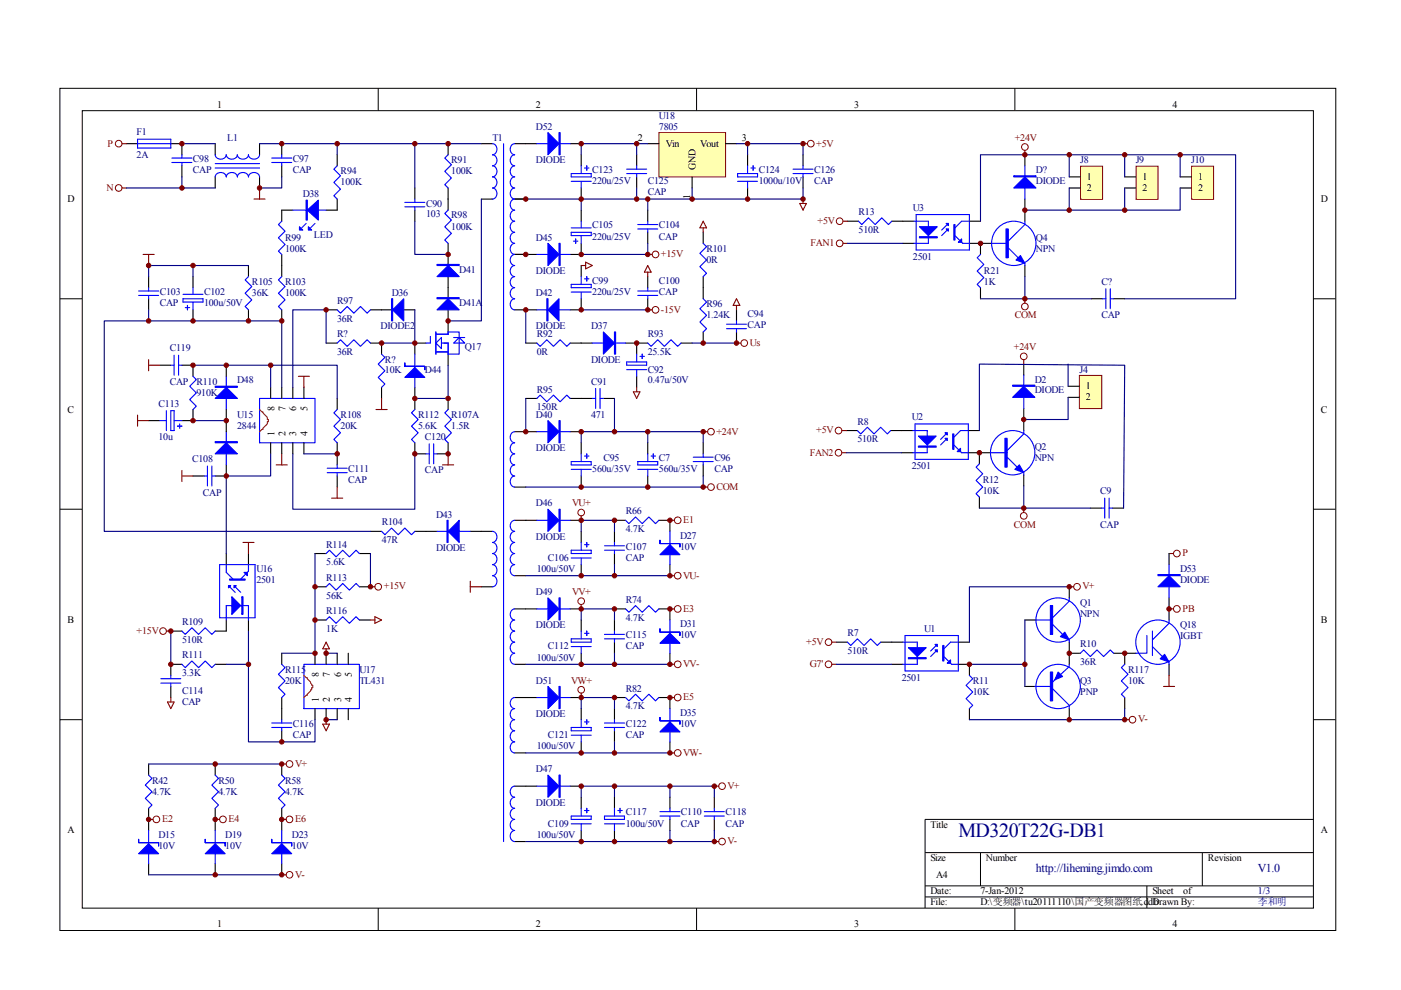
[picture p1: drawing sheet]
<svg xmlns="http://www.w3.org/2000/svg" width="297mm" height="210mm" viewBox="0 0 297 210" stroke-linecap="round" stroke-linejoin="round" font-family="sans-serif">
<g fill="none" stroke="#000" stroke-width=".21">
<path d="M12.7 18.7h270.5v178.6h-270.5zM80.2 18.7v4.7M147.7 18.7v4.7M215.2 18.7v4.7M17.4 23.5h261.1v169h-261.1zM12.7 63.3h4.7M278.4 63.3h4.7M12.7 108h4.7M278.4 108h4.7M12.7 152.6h4.7M278.4 152.6h4.7M278.4 173.7h-82.3v18.8"/>
<path d="M80.2 192.5v4.7M147.7 192.5v4.7M196.1 180.8h82.3M196.1 187.8h82.3M196.1 190.2h82.3M207.9 180.8v7M215.2 192.5v4.7M243.2 187.8v4.7M254.9 180.8v7"/>
</g>
<g fill="none" stroke="#000" stroke-width=".23">
<path d="M26.8 30.5h2.4M36.2 30.5h2.4v2.3M38.6 35.2v2.3M45.6 30.5v2.3M45.6 37.5v2.4M55 30.5v2.3M55 37.5v2.4M59.7 30.5v2.3M59.7 35.2v2.3M71.5 32.8v2.4M88 39.9v2.3M95 30.5v2.3"/>
<path d="M95 39.9v4.7M102.1 30.5h2.3M109.1 30.5h4.7M120.9 30.5h2.3M31.5 58.6v2.4M40.9 58.6v2.4M52.7 56.3v2.3M59.7 53.9v4.7M62.1 44.6h-2.4v2.3M71.5 42.2v2.4h-2.4M88 44.6v2.3M95 51.6v4.7"/>
<path d="M95 58.6v4.7M102.1 42.2h2.3M109.1 42.2h2.4M109.1 53.9h4.7M120.9 53.9h2.3M31.5 63.3v2.4M40.9 65.7v2.3M40.9 77.4v2.4M48 77.4v2.4M52.7 65.7v2.3M59.7 65.7v2.3M69.1 65.7h2.4"/>
<path d="M69.1 72.7h2.4M78.5 65.7h4.7M78.5 72.7h2.4v2.4M85.6 65.7h2.4M90.3 72.7h-2.3v2.4M95 65.7v4.7M95 75.1v2.3M109.1 65.7h4.7M120.9 65.7h2.3M31.5 89.2h2.4M40.9 86.8v2.4h-2.3M48 98.6v2.3h-2.4"/>
<path d="M48 86.8v4.7M57.4 82.1v2.4M57.4 93.9v2.3M59.7 82.1v2.4M59.7 93.9v2.3M62.1 82.1v2.4M62.1 93.9v2.3M64.4 82.1v2.4M64.4 93.9v2.3M71.5 84.5v2.3M71.5 93.9v4.7M80.9 82.1v2.4"/>
<path d="M88 82.1v4.7M88 93.9v2.3h2.3M95 84.5v2.3M95 93.9v2.3h-2.3M109.1 91.5h4.7M120.9 91.5h2.3M40.9 100.9h2.4M48 117.4v2.3M52.7 117.4v2.3M66.8 117.4h2.3M71.5 100.9v2.4M76.2 117.4h2.3"/>
<path d="M78.5 112.7h2.4M88 112.7h4.7M99.7 112.7h4.7M109.1 103.3h2.4M109.1 110.3h4.7M120.9 110.3h2.3M36.2 133.8h2.4M48 131.5v2.3h-2.4M52.7 131.5v2.3M59.7 138.5v2.4M66.8 124.4h2.3M66.8 138.5v2.4"/>
<path d="M66.8 131.5h2.3M69.1 138.5v2.4M71.5 138.5v2.4M73.8 138.5v2.4M76.2 124.4h2.3M76.2 131.5h2.3M102.1 124.4h2.3M109.1 122.1h2.4M36.2 145.5v2.4M38.6 140.9h-2.4v2.3M45.6 140.9h2.4M59.7 147.9v4.7"/>
<path d="M59.7 154.9v2.4M66.8 150.2v2.4M69.1 150.2v2.4M71.5 150.2v2.4M73.8 150.2v2.4"/>
</g>
<g fill="none" stroke="#00f" stroke-width=".23">
<path d="M29.2 29.5h7v1.9h-7zM29.2 30.5h7M36.4 33.5h4.3M36.4 34.5h4.3M38.6 32.8v.7M38.6 34.5v.7M45.6 37.5a1.21 1.21 0 0 1 1.2-.9 1.21 1.21 0 0 1 1.2 .9 1.21 1.21 0 0 1 1.1-.9 1.21 1.21 0 0 1 1.2 .9 1.21 1.21 0 0 1 1.2-.9 1.21 1.21 0 0 1 1.2 .9 1.2 1.2 0 0 1 1.2-.9 1.2 1.2 0 0 1 1.1 .9M45.6 32.8a1.21 1.21 0 0 0 1.2 .9 1.21 1.21 0 0 0 1.2-.9 1.21 1.21 0 0 0 1.1 .9 1.21 1.21 0 0 0 1.2-.9 1.21 1.21 0 0 0 1.2 1 1.21 1.21 0 0 0 1.2-1 1.21 1.21 0 0 0 1.2 .9 1.21 1.21 0 0 0 1.1-.9M45.6 34.7h9.4M45.6 35.6h9.4M57.6 33.5h4.2M57.6 34.5h4.2"/>
<path d="M59.7 32.8v.7M59.7 34.5v.7M71.5 35.2l-.7 .7 1.4 1.4-1.4 1.4 1.4 1.4-1.4 1.4 .7 .7M95 32.8l-.7 .7 1.4 1.4-1.4 1.4 1.4 1.4-1.4 1.5 .7 .7M104.4 30.5a1.21 1.21 0 0 1 1 1.1 1.21 1.21 0 0 1-1 1.2 1.2 1.2 0 0 1 1 1.2 1.2 1.2 0 0 1-1 1.2 1.2 1.2 0 0 1 1 1.1 1.2 1.2 0 0 1-1 1.2 1.2 1.2 0 0 1 1 1.2 1.2 1.2 0 0 1-1 1.2 1.2 1.2 0 0 1 1 1.1 1.2 1.2 0 0 1-1 1.2M106.8 30.5v147.9M109.1 30.5a1.21 1.21 0 0 0-.9 1.1 1.21 1.21 0 0 0 .9 1.2 1.2 1.2 0 0 0-.9 1.2 1.2 1.2 0 0 0 .9 1.2 1.2 1.2 0 0 0-.9 1.1 1.2 1.2 0 0 0 .9 1.2 1.2 1.2 0 0 0-.9 1.2 1.2 1.2 0 0 0 .9 1.2 1.2 1.2 0 0 0-.9 1.1 1.2 1.2 0 0 0 .9 1.2 1.2 1.2 0 0 0-.9 1.2 1.2 1.2 0 0 0 .9 1.2 1.2 1.2 0 0 0-.9 1.1 1.2 1.2 0 0 0 .9 1.2 1.21 1.21 0 0 0-.9 1.2 1.21 1.21 0 0 0 .9 1.2 1.2 1.2 0 0 0-.9 1.1 1.2 1.2 0 0 0 .9 1.2 1.2 1.2 0 0 0-.9 1.2 1.2 1.2 0 0 0 .9 1.1 1.2 1.2 0 0 0-.9 1.2 1.2 1.2 0 0 0 .9 1.2 1.2 1.2 0 0 0-.9 1.2 1.2 1.2 0 0 0 .9 1.1 1.2 1.2 0 0 0-.9 1.2 1.2 1.2 0 0 0 .9 1.2 1.2 1.2 0 0 0-.9 1.2 1.2 1.2 0 0 0 .9 1.1 1.2 1.2 0 0 0-.9 1.2 1.2 1.2 0 0 0 .9 1.2M113.8 30.5h7.1M52.7 58.6l-.7 .7 1.4 1.5-1.4 1.4 1.4 1.4-1.4 1.4 .7 .7M59.7 58.6l-.7 .7 1.4 1.5-1.4 1.4 1.4 1.4-1.4 1.4 .7 .7M59.7 46.9l-.7 .7 1.4 1.4-1.4 1.4 1.4 1.4-1.4 1.4 .7 .7M62.1 44.6h7"/>
<path d="M64.9 47.4l-.9 .9M66.8 47.4l-1 .9M85.8 42.9h4.3M85.8 43.9h4.3M88 42.2v.7M88 43.9v.7M95 44.6l-.7 .7 1.4 1.4-1.4 1.4 1.4 1.4-1.4 1.4 .7 .7M113.8 53.9h7.1M29.4 61.7h4.2M29.4 62.6h4.2M31.5 61v.7M31.5 62.6v.7"/>
<path d="M38.8 63.3h4.2v.7h-4.2zM38.8 62.4h4.2M39.3 65.2h.9M39.7 64.8v.9M40.9 79.8l.7 .7-1.4 1.4 1.4 1.4-1.4 1.4 1.4 1.4-.7 .7M40.9 61v1.4M40.9 64v1.7M48 79.8v7M71.5 65.7l.7 .7 1.4-1.4 1.4 1.4 1.4-1.4 1.4 1.4 .7-.7M71.5 72.7l.7-.7 1.4 1.4 1.4-1.4 1.4 1.4 1.4-1.4 .7 .7M80.9 75.1l.7 .7-1.4 1.4 1.4 1.4-1.4 1.4 1.4 1.4-.7 .7M88 75.1v7"/>
<path d="M91.2 71.3v1.4h-.9M92.4 70.9h2.6v-.5h2.4v4.7h-2.4v-2.4h-1.4M92.4 70.4v4.7M92.4 74.6h2.6M92.4 72.7l1.2-1.1v2.3zM96.2 72.7l1.2-1.1 1.1 1.1zM96.2 71.6h2.3M113.8 65.7h7.1M33.9 89.2h1.4M35.3 87.1v4.2M36.2 87.1h.7v4.2h-.7zM36.9 89.2h1.7"/>
<path d="M37.6 90.4h1M38.1 89.9v.9M44 98.8v4.2M44.9 98.8v4.2M48 91.5v7.1M55 84.5h11.8v9.4h-11.8zM69.4 99.3h4.2M71.5 86.8l-.7 .7 1.4 1.4-1.4 1.5 1.4 1.4-1.4 1.4 .7 .7M71.5 98.6v.7M88 86.8l-.8 .7 1.5 1.4-1.5 1.5 1.5 1.4-1.5 1.4 .8 .7M90.3 96.2h.7M91 94.1v4.2"/>
<path d="M91.9 96.2h.8M91.9 94.1v4.2M95 86.8l-.7 .7 1.4 1.4-1.4 1.5 1.4 1.4-1.4 1.4 .7 .7M109.1 96.2a1.2 1.2 0 0 0-.9 1.2 1.2 1.2 0 0 0 .9 1.2 1.2 1.2 0 0 0-.9 1.1 1.2 1.2 0 0 0 .9 1.2 1.2 1.2 0 0 0-.9 1.2 1.2 1.2 0 0 0 .9 1.2M109.1 91.5a1.2 1.2 0 0 0-.9 1.2 1.2 1.2 0 0 0 .9 1.2 1.2 1.2 0 0 0-.9 1.2 1.2 1.2 0 0 0 .9 1.1M113.8 91.5h7.1M43.3 100.9h.7M44.9 100.9h.7M46.6 119.7h7.5v11.3h-7.5zM48 119.7v1.7l1.4 1.4M52.7 119.7v1.4l-1.7 1.7M69.1 117.4l.7-.7 1.5 1.4 1.4-1.4 1.4 1.4 1.4-1.4 .7 .7"/>
<path d="M69.4 100.2h4.2M71.5 100.2v.7M80.9 112.7l.7 .7 1.4-1.4 1.4 1.4 1.4-1.4 1.4 1.4 .8-.7M92.7 112.7h7M104.4 112.7a1.2 1.2 0 0 1 1 1.1 1.2 1.2 0 0 1-1 1.2 1.2 1.2 0 0 1 1 1.2 1.2 1.2 0 0 1-1 1.2 1.2 1.2 0 0 1 1 1.1 1.2 1.2 0 0 1-1 1.2 1.2 1.2 0 0 1 1 1.2 1.2 1.2 0 0 1-1 1.2 1.2 1.2 0 0 1 1 1.1 1.2 1.2 0 0 1-1 1.2M109.1 110.3a1.2 1.2 0 0 0-.9 1.2 1.2 1.2 0 0 0 .9 1.2 1.2 1.2 0 0 0-.9 1.1 1.2 1.2 0 0 0 .9 1.2 1.2 1.2 0 0 0-.9 1.2 1.2 1.2 0 0 0 .9 1.2 1.2 1.2 0 0 0-.9 1.1 1.2 1.2 0 0 0 .9 1.2 1.2 1.2 0 0 0-.9 1.2 1.2 1.2 0 0 0 .9 1.2M113.8 110.3h7.1M38.6 133.8l.7 .7 1.4-1.4 1.4 1.4 1.4-1.4 1.4 1.4 .7-.7M48 131.5v-3.1h4.7v3.1M48.4 124.2l1.5 1.4M49.6 124.2l1.4 1.4M69.1 124.4l.7-.7 1.5 1.4 1.4-1.4 1.4 1.4 1.4-1.4 .7 .7"/>
<path d="M69.1 131.5l.7-.7 1.5 1.4 1.4-1.4 1.4 1.4 1.4-1.4 .7 .7M34.1 143.9h4.2M34.1 144.8h4.2M36.2 143.2v.7M36.2 144.8v.7M38.6 140.9l.7 .7 1.4-1.5 1.4 1.5 1.4-1.5 1.4 1.5 .7-.7M57.6 154.2h4.2M57.6 153.3h4.2M59.7 140.9l.7 .7-1.4 1.4 1.4 1.4-1.4 1.4 1.4 1.4-.7 .7M59.7 152.6v.7M59.7 154.2v.7M64.4 140.9h11.8v9.3h-11.8z"/>
</g>
<g fill="#00f" stroke="#00f" stroke-width=".23">
<path d="M92.7 58.6l2.3-2.3 2.4 2.3z"/>
<path d="M92.7 65.7l2.3-2.4 2.4 2.4z"/>
<path d="M85.8 80l2.2-2.1 2.1 2.1z"/>
<path d="M83.2 65.7l2.4-2.4v4.7z"/>
<path d="M45.6 96.2l2.4-2.3 2.3 2.3z"/>
<path d="M45.6 84.5l2.4-2.4 2.3 2.4z"/>
<path d="M65.1 44.6l2.4-2.2v4.3z"/>
<path d="M63.5 48.1l.7 .7h-.7z"/>
<path d="M65.4 48.1l.7 .7h-.7z"/>
<path d="M95 112.7l2.4-2.4v4.7z"/>
<path d="M49.1 126.5l1.9 1.9-1.9 1.9z"/>
<path d="M48.4 124.2h.5l-.5 .4z"/>
<path d="M49.6 124.2h.5l-.5 .4z"/>
<path d="M51.7 121.4h.7v.7z"/>
<path d="M116.2 28.1l2.3 2.4-2.3 2.3z"/>
<path d="M116.2 51.6l2.3 2.3-2.3 2.4z"/>
<path d="M116.2 65.7l2.3-2.4v4.7z"/>
<path d="M116.2 89.2l2.3 2.3-2.3 2.4z"/>
<path d="M116.2 108l2.3 2.3-2.3 2.4z"/>
<path d="M92.7 56.1h4.7v.2h-4.7z" fill-rule="evenodd"/>
<path d="M92.7 63.1h4.7v.2h-4.7z" fill-rule="evenodd"/>
<path d="M85.8 77v.7h4.3v.7v-.7h-4.3z" fill-rule="evenodd"/>
<path d="M83 63.3h.2v4.7h-.2z" fill-rule="evenodd"/>
<path d="M45.6 93.6h4.7v.3h-4.7z" fill-rule="evenodd"/>
<path d="M45.6 81.9h4.7v.2h-4.7z" fill-rule="evenodd"/>
<path d="M64.9 42.4h.2v4.3h-.2z" fill-rule="evenodd"/>
<path d="M94.8 110.3h.2v4.7h-.2z" fill-rule="evenodd"/>
<path d="M51.3 126.5h.2v3.8h-.2z" fill-rule="evenodd"/>
<path d="M48.7 122.8h3.3v.2h-3.3z" fill-rule="evenodd"/>
<path d="M118.5 28.1h.3v4.7h-.3z" fill-rule="evenodd"/>
<path d="M118.5 51.6h.3v4.7h-.3z" fill-rule="evenodd"/>
<path d="M115.9 63.3h.3v4.7h-.3z" fill-rule="evenodd"/>
<path d="M118.5 89.2h.3v4.7h-.3z" fill-rule="evenodd"/>
<path d="M118.5 108h.3v4.7h-.3z" fill-rule="evenodd"/>
</g>
<path d="M55 86.8l.5 .5h.2v.2l.5 .5a.74 .74 0 0 1 .5 .9h.2v.5h-.2a.74 .74 0 0 1-.5 1l-.5 .4v.3h-.2l-.5 .4M64.4 143.2l.5 .5h.2v.2l.7 .7 .3 .7h.2v.5h-.2v.5h-.3v.2l-.7 .7v.2h-.2l-.5 .5" fill="none" stroke="#f00" stroke-width=".23"/>
<g fill="none" stroke="#800000" stroke-width=".21">
<circle cx="25.2" cy="30.5" r=".71"/>
<circle cx="25.2" cy="39.9" r=".71"/>
<circle cx="34.6" cy="133.8" r=".7"/>
<circle cx="80.2" cy="124.4" r=".71"/>
</g>
<g fill="none" stroke="#800000" stroke-width=".23">
<path d="M25.9 30.5h.9M25.9 39.9h.9M55 39.9v2.3M30.3 53.9h2.4M31.5 53.9v2.4M53.9 42.2h2.3M63.3 79.8h2.3M64.4 79.8v2.3M29.2 88v2.4M29.2 89.2h2.3M38.6 99.7v2.4M58.6 98.6h2.3"/>
<path d="M59.7 96.2v2.4M79.7 86.8h2.4M80.9 84.5v2.3M93.8 98.6h2.4M95 96.2v2.4M38.6 100.9h2.3M51.5 115h2.4M52.7 115v2.4M70.3 105.6h2.4M71.5 103.3v2.3M35.3 133.8h.9M69.1 137.6v.9"/>
<path d="M69.1 136.2l.7 1.4h-1.4zM78.5 124.4h1M78.5 131.5h1M79.5 130.8l1.4 .7-1.4 .7zM99.7 123.2v2.4M99.7 124.4h2.4M35.5 148.8h1.4l-.7 1.4zM36.2 147.9v.9M68.4 153.5h1.4l-.7 1.4zM69.1 152.6v.9"/>
</g>
<g fill="none" stroke="#000080" stroke-width=".23">
<path d="M26.8 39.9h18.8M38.6 30.5h7M38.6 37.5v2.4M55 30.5h47.1M59.7 37.5v2.4h-4.7M71.5 30.5v2.3M88 30.5v9.4M40.9 56.3v2.3M52.7 56.3h-21.2v2.3M88 46.9v7h7M102.1 42.2v25.8h-7.1M31.5 68h28.2v14.1"/>
<path d="M31.5 68h-9.4v44.7h56.4M31.5 65.7v2.3M40.9 77.4h16.5M69.1 72.7v-7h-7v16.4M88 65.7v7h-7.1M95 77.4v7.1h-7M40.9 89.2h7.1M57.4 82.1v-4.7h14.1v7.1M57.4 96.2v4.7h-9.4v16.5M62.1 96.2v11.8h25.9v-11.8M64.4 96.2h7.1M66.8 117.4v21.1h-7.1"/>
<path d="M78.5 117.4v7M36.2 133.8v7.1M52.7 133.8v7.1h-4.7M69.1 138.5h2.4M52.7 140.9v16.4h14.1v-4.7M69.1 152.6h2.4"/>
</g>
<path d="M139.8 28.2h14v9.3h-14z" fill="#ffffb0"/>
<g fill="none" stroke="#800000" stroke-width=".21">
<path d="M139.7 28.1h14.1v9.4h-14.1z"/>
<circle cx="171.9" cy="30.5" r=".7"/>
<circle cx="139" cy="53.9" r=".71"/>
<circle cx="139" cy="65.7" r=".71"/>
<circle cx="157.8" cy="72.7" r=".71"/>
<circle cx="150.7" cy="91.5" r=".71"/>
<circle cx="123.2" cy="108.7" r=".7"/>
<circle cx="143.7" cy="110.3" r=".71"/>
<circle cx="150.7" cy="103.3" r=".71"/>
<circle cx="123.2" cy="127.5" r=".7"/>
<circle cx="143.7" cy="129.1" r=".71"/>
<circle cx="143.7" cy="122.1" r=".71"/>
<circle cx="123.2" cy="146.3" r=".71"/>
<circle cx="143.7" cy="159.6" r=".71"/>
<circle cx="143.7" cy="140.8" r=".71"/>
<circle cx="143.7" cy="147.9" r=".71"/>
<circle cx="33.2" cy="173.7" r=".71"/>
<circle cx="47.3" cy="173.7" r=".71"/>
<circle cx="61.4" cy="173.7" r=".71"/>
<circle cx="61.4" cy="162" r=".7"/>
<circle cx="153.1" cy="178.4" r=".71"/>
<circle cx="153.1" cy="166.7" r=".71"/>
<circle cx="61.4" cy="185.5" r=".7"/>
</g>
<g fill="none" stroke="#000" stroke-width=".23">
<path d="M123.2 32.8v2.4M123.2 39.9v2.3M137.3 30.5h2.4M146.7 37.5v2.4M153.8 30.5h2.4M158.5 32.8v2.4M158.5 39.9v2.3M170.3 32.8v2.4M170.3 37.5v2.4M123.2 44.6v2.3M123.2 51.6v2.3M123.2 56.3v2.3"/>
<path d="M137.3 44.6v2.3M137.3 49.3v2.3M137.3 58.6v2.4M149.1 49.3v2.3M149.1 58.6v4.7M191.4 46.9h2.4M191.4 51.6h2.4M205.5 46.9h2.4M205.5 51.6h4.7M217.3 44.6v2.3M217.3 56.3v2.3M111.5 72.7h2.3"/>
<path d="M120.9 72.7h4.7M123.2 63.3v2.4M132.6 72.7h4.7M135 72.7v2.4M135 79.8v2.3M137.3 63.3v2.4M144.4 72.7h2.3M149.1 70.4v2.3M156.2 65.7v2.3M156.2 70.4v2.3M111.5 84.5h2.3M120.9 84.5h4.7"/>
<path d="M123.2 93.9v2.3M127.9 84.5h2.4M137.3 93.9v2.3M149.1 93.9v2.3M149.1 98.6v2.3M123.2 100.9v2.4M123.2 112.7v2.3M123.2 119.7v2.4M130.3 110.3h2.3M130.3 112.7v2.3M130.3 117.4v2.3M137.3 100.9v2.4"/>
<path d="M139.7 110.3h2.3v2.4M142 119.7v2.4M109.1 129.1h4.7M120.9 129.1h2.3M123.2 131.5v2.3M123.2 138.5v2.4M130.3 131.5v2.3M130.3 136.2v2.3M130.3 129.1h2.3M139.7 129.1h2.3v2.4M142 138.5v2.4M109.1 140.9h2.4"/>
<path d="M109.1 159.6h2.4M109.1 147.9h4.7M120.9 147.9h2.3M123.2 150.2v2.4M123.2 157.3v2.3M130.3 150.2v2.4M130.3 154.9v2.4M130.3 147.9h2.3M139.7 147.9h2.3v2.3M142 157.3v2.3M31.5 162v2.3M31.5 171.4v4.7"/>
<path d="M45.6 162v2.3M45.6 171.4v4.7M59.7 162v2.3M59.7 171.4v4.7M109.1 178.4h2.4M109.1 166.7h4.7M120.9 166.7h2.3M123.2 169v2.4M123.2 176.1v2.3M130.3 169v2.4M130.3 176.1v2.3M142 169v2.4"/>
<path d="M142 173.7v2.4M151.4 169v2.4M151.4 173.7v2.4M31.5 183.1v2.4M45.6 183.1v2.4M59.7 183.1v2.4"/>
</g>
<g fill="#800000" stroke="#800000" stroke-width=".21">
<circle cx="38.6" cy="30.5" r=".47"/>
<circle cx="55" cy="39.9" r=".47"/>
<circle cx="111.5" cy="53.9" r=".47"/>
<circle cx="59.7" cy="30.5" r=".47"/>
<circle cx="88" cy="72.7" r=".47"/>
<circle cx="95" cy="68" r=".47"/>
<circle cx="95" cy="30.5" r=".47"/>
<circle cx="95" cy="53.9" r=".47"/>
<circle cx="48" cy="100.9" r=".47"/>
<circle cx="31.5" cy="56.3" r=".47"/>
<circle cx="71.5" cy="96.2" r=".47"/>
<circle cx="95" cy="96.2" r=".47"/>
<circle cx="88" cy="96.2" r=".47"/>
<circle cx="59.7" cy="157.3" r=".47"/>
<circle cx="88" cy="84.5" r=".47"/>
<circle cx="69.1" cy="65.7" r=".47"/>
<circle cx="80.9" cy="72.7" r=".47"/>
<circle cx="88" cy="30.5" r=".47"/>
<circle cx="38.6" cy="39.9" r=".47"/>
<circle cx="95" cy="84.5" r=".47"/>
<circle cx="57.4" cy="77.4" r=".47"/>
<circle cx="40.9" cy="89.2" r=".47"/>
<circle cx="48" cy="77.4" r=".47"/>
<circle cx="48" cy="89.2" r=".47"/>
<circle cx="40.9" cy="56.3" r=".47"/>
<circle cx="40.9" cy="68" r=".47"/>
<circle cx="71.5" cy="30.5" r=".47"/>
<circle cx="59.7" cy="68" r=".47"/>
<circle cx="52.7" cy="68" r=".47"/>
<circle cx="31.5" cy="68" r=".47"/>
<circle cx="69.1" cy="152.6" r=".47"/>
<circle cx="69.1" cy="138.5" r=".47"/>
<circle cx="66.8" cy="138.5" r=".47"/>
<circle cx="36.2" cy="133.8" r=".47"/>
<circle cx="36.2" cy="140.8" r=".47"/>
<circle cx="66.8" cy="124.4" r=".47"/>
<circle cx="78.5" cy="124.4" r=".47"/>
<circle cx="66.8" cy="131.5" r=".47"/>
<circle cx="52.7" cy="140.8" r=".47"/>
<circle cx="123.2" cy="53.9" r=".47"/>
<circle cx="137.3" cy="53.9" r=".47"/>
<circle cx="123.2" cy="65.7" r=".47"/>
<circle cx="137.3" cy="65.7" r=".47"/>
<circle cx="135" cy="72.7" r=".47"/>
<circle cx="156.1" cy="72.7" r=".47"/>
<circle cx="111.5" cy="65.7" r=".47"/>
<circle cx="149.1" cy="72.7" r=".47"/>
<circle cx="123.2" cy="91.5" r=".47"/>
<circle cx="149.1" cy="91.5" r=".47"/>
<circle cx="149.1" cy="103.3" r=".47"/>
<circle cx="123.2" cy="103.3" r=".47"/>
<circle cx="137.3" cy="103.3" r=".47"/>
<circle cx="111.5" cy="91.5" r=".47"/>
<circle cx="130.3" cy="91.5" r=".47"/>
<circle cx="137.3" cy="91.5" r=".47"/>
<circle cx="130.3" cy="110.3" r=".47"/>
<circle cx="123.2" cy="110.3" r=".47"/>
<circle cx="130.3" cy="129.1" r=".47"/>
<circle cx="130.3" cy="147.9" r=".47"/>
<circle cx="123.2" cy="166.7" r=".47"/>
<circle cx="142" cy="110.3" r=".47"/>
<circle cx="142" cy="122.1" r=".47"/>
<circle cx="123.2" cy="122.1" r=".47"/>
<circle cx="130.3" cy="122.1" r=".47"/>
<circle cx="123.2" cy="140.8" r=".47"/>
<circle cx="130.3" cy="140.8" r=".47"/>
<circle cx="123.2" cy="159.6" r=".47"/>
<circle cx="130.3" cy="159.6" r=".47"/>
<circle cx="123.2" cy="178.4" r=".47"/>
<circle cx="151.4" cy="166.7" r=".47"/>
<circle cx="130.3" cy="166.7" r=".47"/>
<circle cx="130.3" cy="178.4" r=".47"/>
<circle cx="151.4" cy="178.4" r=".47"/>
<circle cx="142" cy="178.4" r=".47"/>
<circle cx="142" cy="166.7" r=".47"/>
<circle cx="31.5" cy="173.7" r=".47"/>
<circle cx="45.6" cy="173.7" r=".47"/>
<circle cx="59.7" cy="173.7" r=".47"/>
<circle cx="59.7" cy="162" r=".47"/>
<circle cx="45.6" cy="162" r=".47"/>
<circle cx="59.7" cy="185.5" r=".47"/>
<circle cx="45.6" cy="185.5" r=".47"/>
<circle cx="123.2" cy="129.1" r=".47"/>
<circle cx="123.2" cy="147.9" r=".47"/>
<circle cx="142" cy="129.1" r=".47"/>
<circle cx="142" cy="147.9" r=".47"/>
<circle cx="142" cy="140.8" r=".47"/>
<circle cx="142" cy="159.6" r=".47"/>
</g>
<g fill="none" stroke="#00f" stroke-width=".23">
<path d="M121.1 36.8h4.2v.7h-4.2zM121.1 38.4h4.2M123.2 35.2v1.6M123.2 38.4v1.5M123.9 35.6h1M124.4 35.2v.9M156.4 38.4h4.2M156.4 36.8h4.2v.7h-4.2zM158.5 35.2v1.6M158.5 38.4v1.5M159.2 35.6h.9M159.7 35.2v.9"/>
<path d="M168.1 36.8h4.3M168.1 35.9h4.3M170.3 35.2v.7M170.3 36.8v.7M121.1 49.3h4.2v.7h-4.2zM121.1 48.3h4.2M121.6 51.1h.9M122.1 50.7v.9M123.2 46.9v1.4M123.2 50v1.6M123.2 58.6v1.7M123.9 59.1h1"/>
<path d="M124.4 58.6v1M135.2 47.6h4.3M135.2 48.5h4.3M137.3 46.9v.7M137.3 48.5v.8M149.1 51.6l.7 .7-1.4 1.4 1.4 1.4-1.4 1.4 1.4 1.4-.7 .7M193.8 46.9h3v4.7h-3M194.2 45.5h11.3v7.5h-11.3zM201.1 48.5l-1.4 1.5M201.1 47.4l-1.4 1.4M202.5 50l1.6 1.6h1.4M205.5 46.9h-1.6l-1.4 1.4"/>
<path d="M210.2 51.6h3.6M213.8 52.5l2.1 2.2M217.3 46.9v.7l-3.5 3.5M217.3 55.8v.5M113.8 72.7l.7 .7 1.4-1.4 1.4 1.4 1.5-1.4 1.4 1.4 .7-.7M121.1 60.3h4.2v.7h-4.2zM121.1 61.9h4.2M123.2 61.9v1.4M125.6 72.7h7M132.9 76.7h4.2v.7h-4.2zM132.9 78.4h4.2M135 75.1v1.6"/>
<path d="M135 78.4v1.4M135.2 61.7h4.3M135.2 62.6h4.3M135.7 75.6h.9M136.2 75.1v.9M137.3 72.7l.7 .7 1.5-1.4 1.4 1.4 1.4-1.4 1.4 1.4 .7-.7M137.3 61v.7M137.3 62.6v.7M149.1 63.3l.7 .7-1.4 1.5 1.4 1.4-1.4 1.4 1.4 1.4-.7 .7M154 68.7h4.3M154 69.7h4.3M156.2 68v.7"/>
<path d="M156.2 69.7v.7M113.8 84.5l.7-.7 1.4 1.4 1.4-1.4 1.5 1.4 1.4-1.4 .7 .7M121.1 97.9h4.2v.7h-4.2zM121.1 99.5h4.2M123.2 96.2v1.7M123.2 99.5v1.4M123.9 96.7h1M124.4 96.2v1M125.6 84.5h.7M126.3 82.4v4.2M127.2 84.5h.7M127.2 82.4v4.2"/>
<path d="M135.2 99.5h4.3M135.2 97.9h4.3v.7h-4.3zM137.3 96.2v1.7M137.3 99.5v1.4M138 96.7h1M138.5 96.2v1M147 97.9h4.2M147 96.9h4.2M149.1 96.2v.7M149.1 97.9v.7M121.1 116.7h4.2v.7h-4.2zM121.1 118.3h4.2"/>
<path d="M123.2 115v1.7M123.2 118.3v1.4M123.9 115.5h1M124.4 115v1M128.2 116.7h4.2M128.2 115.7h4.2M130.3 115v.7M130.3 116.7v.7M132.6 110.3l.7 .7 1.4-1.4 1.5 1.4 1.4-1.4 1.4 1.4 .7-.7M142 112.7v7M109.1 129.1a1.2 1.2 0 0 0-.9 1.2 1.2 1.2 0 0 0 .9 1.2 1.2 1.2 0 0 0-.9 1.1 1.2 1.2 0 0 0 .9 1.2 1.2 1.2 0 0 0-.9 1.2 1.2 1.2 0 0 0 .9 1.2 1.2 1.2 0 0 0-.9 1.1 1.2 1.2 0 0 0 .9 1.2 1.2 1.2 0 0 0-.9 1.2 1.2 1.2 0 0 0 .9 1.2M113.8 129.1h7.1"/>
<path d="M121.1 135.4h4.2v.8h-4.2zM121.1 137.1h4.2M123.2 133.8v1.6M123.2 137.1v1.4M123.9 134.3h1M124.4 133.8v.9M128.2 135.4h4.2M128.2 134.5h4.2M130.3 133.8v.7M130.3 135.4v.8M132.6 129.1l.7 .7 1.4-1.4 1.5 1.4 1.4-1.4 1.4 1.4 .7-.7M142 131.5v7"/>
<path d="M109.1 147.9a1.2 1.2 0 0 0-.9 1.2 1.2 1.2 0 0 0 .9 1.1 1.2 1.2 0 0 0-.9 1.2 1.2 1.2 0 0 0 .9 1.2 1.2 1.2 0 0 0-.9 1.2 1.2 1.2 0 0 0 .9 1.1 1.21 1.21 0 0 0-.9 1.2 1.21 1.21 0 0 0 .9 1.2 1.2 1.2 0 0 0-.9 1.2 1.2 1.2 0 0 0 .9 1.1M113.8 147.9h7.1M121.1 154.2h4.2v.7h-4.2zM121.1 155.9h4.2M123.2 152.6v1.6M123.2 155.9v1.4M123.9 153.1h1M124.4 152.6v.9M128.2 154.2h4.2M128.2 153.3h4.2M130.3 152.6v.7M130.3 154.2v.7"/>
<path d="M132.6 147.9l.7 .7 1.4-1.4 1.5 1.4 1.4-1.4 1.4 1.4 .7-.7M142 150.2v7.1M31.5 164.3l.7 .7-1.4 1.5 1.4 1.4-1.4 1.4 1.4 1.4-.7 .7M31.5 176.1v7M45.6 164.3l.7 .7-1.4 1.5 1.4 1.4-1.4 1.4 1.4 1.4-.7 .7M45.6 176.1v7M59.7 164.3l.7 .7-1.4 1.5 1.4 1.4-1.4 1.4 1.4 1.4-.7 .7M59.7 176.1v7M109.1 166.7a1.2 1.2 0 0 0-.9 1.2 1.2 1.2 0 0 0 .9 1.1 1.2 1.2 0 0 0-.9 1.2 1.2 1.2 0 0 0 .9 1.2 1.21 1.21 0 0 0-.9 1.2 1.21 1.21 0 0 0 .9 1.1 1.2 1.2 0 0 0-.9 1.2 1.2 1.2 0 0 0 .9 1.2 1.2 1.2 0 0 0-.9 1.2 1.2 1.2 0 0 0 .9 1.1M113.8 166.7h7.1M121.1 173h4.2v.7h-4.2zM121.1 174.7h4.2"/>
<path d="M123.2 171.4v1.6M123.2 174.7v1.4M123.9 171.9h1M124.4 171.4v.9M128.2 174.7h4.2M128.2 173h4.2v.7h-4.2zM130.3 171.4v1.6M130.3 174.7v1.4M131 171.9h.9M131.5 171.4v.9M139.9 173h4.3M139.9 172.1h4.3"/>
<path d="M142 171.4v.7M142 173v.7M149.3 173h4.3M149.3 172.1h4.3M151.4 171.4v.7M151.4 173v.7"/>
<circle cx="214.9" cy="51.6" r="4.7"/>
</g>
<g fill="#00f" stroke="#00f" stroke-width=".23">
<path d="M127.9 70.4l2.4 2.3-2.4 2.4z"/>
<path d="M139.9 117.6l2.1-2.1 2.2 2.1z"/>
<path d="M116.2 126.8l2.3 2.3-2.3 2.4z"/>
<path d="M139.9 136.4l2.1-2.1 2.2 2.1z"/>
<path d="M116.2 145.5l2.3 2.4-2.3 2.3z"/>
<path d="M139.9 155.2l2.1-2.1 2.2 2.1z"/>
<path d="M116.2 164.3l2.3 2.4-2.3 2.3z"/>
<path d="M29.4 181l2.1-2.1 2.1 2.1z"/>
<path d="M43.5 181l2.1-2.1 2.1 2.1z"/>
<path d="M57.6 181l2.1-2.1 2.1 2.1z"/>
<path d="M195 48.1h3.7l-1.9 1.9z"/>
<path d="M200.6 47.4h.5v.4z"/>
<path d="M200.6 48.5h.5v.5z"/>
<path d="M203.2 51.4l.7-.7v.7z"/>
<path d="M215.4 55.1l.9-.9 1 1.6z"/>
<path d="M130.3 70.4h.2v4.7h-.2z" fill-rule="evenodd"/>
<path d="M139.9 114.5v.8h4.3v.7v-.7h-4.3z" fill-rule="evenodd"/>
<path d="M118.5 126.8h.3v4.7h-.3z" fill-rule="evenodd"/>
<path d="M139.9 133.3v.7h4.3v.7v-.7h-4.3z" fill-rule="evenodd"/>
<path d="M118.5 145.5h.3v4.7h-.3z" fill-rule="evenodd"/>
<path d="M139.9 152.1v.7h4.3v.7v-.7h-4.3z" fill-rule="evenodd"/>
<path d="M118.5 164.3h.3v4.7h-.3z" fill-rule="evenodd"/>
<path d="M29.4 178v.7h4.2v.7v-.7h-4.2z" fill-rule="evenodd"/>
<path d="M43.5 178v.7h4.2v.7v-.7h-4.2z" fill-rule="evenodd"/>
<path d="M57.6 178v.7h4.2v.7v-.7h-4.2z" fill-rule="evenodd"/>
<path d="M195 50.2h3.7v.2h-3.7z" fill-rule="evenodd"/>
<path d="M202.2 47.6h.3v3.3h-.3z" fill-rule="evenodd"/>
<path d="M213.3 48.5h.5v6.2h-.5z" fill-rule="evenodd"/>
</g>
<g fill="none" stroke="#800000" stroke-width=".23">
<path d="M170.3 30.5h.9M123.2 56.3h1M124.2 55.6l1.4 .7-1.4 .7zM137.3 53.9h1M137.3 56.3l.7 1.4h-1.4zM137.3 57.7v.9M149.1 46.9l.7 1.4h-1.4zM149.1 48.3v1M169.6 43.1h1.4l-.7 1.5zM170.3 42.2v.9M137.3 65.7h1M156.2 63.3l.7 1.5h-1.5z"/>
<path d="M156.2 64.8v.9M156.2 72.7h.9M134.3 83.1h1.4l-.7 1.4zM135 82.1v1M149.1 91.5h.9M123.2 109.4v.9M142 110.3h1M149.1 103.3h.9M123.2 128.2v.9M142 122.1h1M142 129.1h1M123.2 147v.9"/>
<path d="M142 140.9h1M142 159.6h1M142 147.9h1M31.5 173.7h1M45.6 173.7h1M59.7 173.7h1M59.7 162h1M151.4 178.4h1M151.4 166.7h1M59.7 185.5h1"/>
</g>
<g fill="none" stroke="#000080" stroke-width=".23">
<path d="M137.3 30.5h-14.1v2.3M146.7 39.9v2.3M156.2 30.5h14.1v2.3M158.5 30.5v2.3M170.3 39.9v2.3h-58.8M123.2 42.2v2.4M137.3 51.6v2.3h-14.1M137.3 42.2v2.4M111.5 65.7v7M123.2 65.7h14.1M146.7 72.7h9.5M111.5 84.5v7"/>
<path d="M123.2 93.9v-2.4h25.9v2.4M130.3 84.5v7M137.3 91.5v2.4M123.2 112.7v-2.4h7.1v2.4M130.3 119.7v2.4M149.1 100.9v2.4h-37.6M111.5 122.1h30.5M123.2 131.5v-2.4h7.1v2.4M130.3 138.5v2.4M111.5 140.9h30.5M111.5 159.6h30.5M123.2 150.2v-2.3h7.1v2.3"/>
<path d="M130.3 157.3v2.3M31.5 162h28.2M123.2 169v-2.3h7.1v2.3M130.3 166.7h21.1v2.3M142 166.7v2.3M142 176.1v2.3M151.4 176.1v2.3h-39.9M31.5 185.5h28.2"/>
</g>
<path d="M252.7 35.3h4.6v7h-4.6z" fill="#ffffb0"/>
<path d="M252.6 35.2h4.7v7.1h-4.7z" fill="none" stroke="#800000" stroke-width=".21"/>
<path d="M250.2 37.5h2.4M250.2 39.9h2.4" fill="none" stroke="#000" stroke-width=".23"/>
<path d="M241 35.3h4.5v7h-4.5z" fill="#ffffb0"/>
<path d="M240.9 35.2h4.6v7.1h-4.6z" fill="none" stroke="#800000" stroke-width=".21"/>
<path d="M238.5 37.5h2.3M238.5 39.9h2.3" fill="none" stroke="#000" stroke-width=".23"/>
<path d="M229.2 35.3h4.6v7h-4.6z" fill="#ffffb0"/>
<g fill="none" stroke="#800000" stroke-width=".21">
<path d="M229.1 35.2h4.7v7.1h-4.7z"/>
<circle cx="217.3" cy="31.2" r=".7"/>
<circle cx="178" cy="51.6" r=".71"/>
<circle cx="178" cy="46.9" r=".71"/>
<circle cx="217.3" cy="65" r=".71"/>
</g>
<g fill="none" stroke="#000" stroke-width=".23">
<path d="M217.3 32.8v2.4M226.7 37.5h2.3M226.7 39.9h2.3M179.7 46.9h2.3M189.1 46.9h2.3M207.9 51.6v2.3M217.3 42.2v2.4M207.9 61v2.3M231.4 63.3h2.4M236.1 63.3h2.4M191.2 91.3h2.3M191.2 96h2.3"/>
<path d="M205.3 91.3h2.4M205.3 96h4.7M217.1 88.9v2.4M217.1 100.7v2.3"/>
</g>
<g fill="none" stroke="#00f" stroke-width=".23">
<path d="M217.3 35.2v7M182 46.9l.7 .7 1.4-1.4 1.4 1.4 1.5-1.4 1.4 1.4 .7-.7M207.9 53.9l-.7 .8 1.4 1.4-1.4 1.4 1.4 1.4-1.4 1.4 .7 .7M233.8 63.3h.7M234.5 61.2v4.3M235.4 63.3h.7M235.4 61.2v4.3M193.5 91.3h3.1v4.7h-3.1M194 89.9h11.3v7.5h-11.3zM200.8 92.9l-1.4 1.4M200.8 91.8l-1.4 1.4M202.2 94.3l1.7 1.7h1.4"/>
<path d="M205.3 91.3h-1.7l-1.4 1.4M210 96h3.5M213.5 96.9l2.1 2.1M217.1 91.3v.7l-3.6 3.5M217.1 100.2v.5"/>
<circle cx="214.7" cy="96" r="4.7"/>
</g>
<g fill="#00f" stroke="#00f" stroke-width=".23">
<path d="M214.9 39.9l2.4-2.4 2.3 2.4z"/>
<path d="M194.7 92.5h3.8l-1.9 1.8z"/>
<path d="M200.4 91.8h.4v.4z"/>
<path d="M200.4 92.9h.4v.5z"/>
<path d="M203.6 95.1v.7h-.7z"/>
<path d="M215.2 99.5l.9-.9 1 1.6z"/>
<path d="M214.9 37.3h4.7v.2h-4.7z" fill-rule="evenodd"/>
<path d="M194.7 94.6h3.8v.2h-3.8z" fill-rule="evenodd"/>
<path d="M202 92h.2v3.3h-.2z" fill-rule="evenodd"/>
<path d="M213.1 92.9h.4v6.1h-.4z" fill-rule="evenodd"/>
</g>
<path d="M217.3 31.9v.9M178.7 46.9h1M178.7 51.6h1M217.3 63.3v1" fill="none" stroke="#800000" stroke-width=".23"/>
<path d="M226.7 39.9v4.7h-9.4M226.7 32.8v4.7M238.5 32.8v4.7M238.5 39.9v4.7M250.2 37.5v-4.7h-42.3v14.1M250.2 39.9v4.7h-23.5M250.2 32.8h11.8v30.5h-23.5M179.7 51.6h11.7M217.3 58.6v4.7h-9.4M217.3 63.3h14.1" fill="none" stroke="#000080" stroke-width=".23"/>
<g fill="#800000" stroke="#800000" stroke-width=".21">
<circle cx="207.9" cy="51.6" r=".47"/>
<circle cx="217.3" cy="44.6" r=".47"/>
<circle cx="217.3" cy="32.8" r=".47"/>
<circle cx="217.3" cy="63.3" r=".47"/>
<circle cx="250.2" cy="32.8" r=".47"/>
<circle cx="226.7" cy="32.8" r=".47"/>
<circle cx="226.7" cy="44.6" r=".47"/>
<circle cx="238.5" cy="44.6" r=".47"/>
<circle cx="238.5" cy="32.8" r=".47"/>
</g>
<path d="M228.9 79.7h4.7v6.9h-4.7z" fill="#ffffb0"/>
<g fill="none" stroke="#800000" stroke-width=".21">
<path d="M228.9 79.6h4.7v7h-4.7z"/>
<circle cx="217.1" cy="75.6" r=".71"/>
<circle cx="177.8" cy="91.3" r=".71"/>
<circle cx="177.8" cy="96" r=".7"/>
<circle cx="217.1" cy="109.4" r=".71"/>
<circle cx="249.5" cy="117.4" r=".71"/>
<circle cx="175.7" cy="136.2" r=".7"/>
<circle cx="228.3" cy="124.4" r=".71"/>
<circle cx="249.5" cy="129.1" r=".71"/>
<circle cx="175.7" cy="140.8" r=".71"/>
<circle cx="240.1" cy="152.6" r=".71"/>
</g>
<g fill="none" stroke="#000" stroke-width=".23">
<path d="M135 32.8v2.4M135 37.5v2.4M33.9 77.4h2.3M38.6 77.4h2.3M217.1 77.2v2.3M179.4 91.3h2.4M188.8 91.3h2.4M207.7 96v2.3M217.1 86.6v2.3M226.5 81.9h2.3M226.5 84.2h2.3M207.7 105.4v2.3"/>
<path d="M231.2 107.7h2.3M235.9 107.7h2.3M247.9 117.4v2.3M177.3 136.2h2.4M186.7 136.2h4.7M203.2 136.2h2.3M217.3 131.5h2.3M226.7 138.5h2.3M226.7 124.4v2.4M226.7 136.2v4.7M236.1 138.5h4.7M238.5 138.5v2.4"/>
<path d="M247.9 126.8v4.7M189.1 140.9h2.3M203.2 140.9h2.3v2.3M205.5 150.2v2.4M217.3 145.5h2.3M226.7 150.2v2.4M238.5 147.9v2.3M247.9 140.9v2.3"/>
</g>
<g fill="none" stroke="#00f" stroke-width=".23">
<path d="M132.9 35.9h4.2M132.9 36.8h4.2M135 35.2v.7M135 36.8v.7M36.2 77.4h.7M36.9 75.3v4.2M37.9 77.4h.7M37.9 75.3v4.2M217.1 79.5v7.1M181.8 91.3l.7 .7 1.4-1.4 1.4 1.4 1.4-1.4 1.4 1.4 .7-.7M207.7 98.3l-.8 .7 1.5 1.4-1.5 1.5 1.5 1.4-1.5 1.4 .8 .7M233.5 107.7h.7"/>
<path d="M234.2 105.6v4.2M235.2 107.7h.7M235.2 105.6v4.2M247.9 119.7v7.1M179.7 136.2l.7 .7 1.4-1.5 1.4 1.5 1.4-1.5 1.4 1.5 .7-.7M191.4 136.2h3.1v4.7h-3.1M191.9 134.7h11.3v7.6h-11.3zM198.7 137.8l-1.4 1.4M198.7 136.6l-1.4 1.4M200.1 139.2l1.7 1.7h1.4M203.2 136.2h-1.7l-1.4 1.4M219.6 131.5h3.6"/>
<path d="M223.2 132.4l2.1 2.1M226.7 126.8v.7l-3.5 3.5M226.7 135.7v.5M229 138.5l.8-.7 1.4 1.4 1.4-1.4 1.4 1.4 1.4-1.4 .7 .7M243.2 134.7v3.8h-2.4M244.3 137.1l2.2 2.1M244.3 133.8v5.2M247.9 131.5v.7l-3.6 3.5M205.5 143.2l.7 .7-1.4 1.4 1.4 1.4-1.4 1.4 1.4 1.4-.7 .7M219.4 145.5h3.3M223.2 146l3.5 3.5v.7M226.7 140.9v.4l-3.5 3.3"/>
<path d="M238.5 140.9l-.8 .7 1.5 1.4-1.5 1.4 1.5 1.4-1.5 1.4 .8 .7M247.9 140.4v.5"/>
<circle cx="224.3" cy="131.5" r="4.7"/>
<circle cx="245.5" cy="136.2" r="4.7"/>
<circle cx="224.3" cy="145.5" r="4.7"/>
</g>
<g fill="#00f" stroke="#00f" stroke-width=".23">
<path d="M214.7 84.2l2.4-2.3 2.3 2.3z"/>
<path d="M192.6 137.3h3.8l-1.9 1.9z"/>
<path d="M198.2 136.6h.5v.5z"/>
<path d="M198.2 137.8h.5v.5z"/>
<path d="M201.5 139.9v.7h-.7z"/>
<path d="M225.8 134l.9 1.7-1.9-.7z"/>
<path d="M224.3 142.5l1 .9-1.7 .7z"/>
<path d="M246.9 138.7l1 1.7-1.9-.7z"/>
<path d="M247.9 122.1l2.3 2.3h-4.7z"/>
<path d="M214.7 81.7h4.7v.2h-4.7z" fill-rule="evenodd"/>
<path d="M192.6 139.4h3.8v.3h-3.8z" fill-rule="evenodd"/>
<path d="M199.9 136.9h.2v3.2h-.2z" fill-rule="evenodd"/>
<path d="M222.7 128.4h.5v6.1h-.5z" fill-rule="evenodd"/>
<path d="M222.7 142.5h.5v6.1h-.5z" fill-rule="evenodd"/>
<path d="M245.5 121.8h4.7v.3h-4.7z" fill-rule="evenodd"/>
</g>
<g fill="none" stroke="#800000" stroke-width=".23">
<path d="M31.5 76.3v2.3M31.5 77.4h2.4M217.1 76.3v.9M178.5 91.3h.9M178.5 96h.9M217.1 107.7v1M247.9 117.4h.9M176.4 136.2h.9M226.7 124.4h.9M247.9 129.1h.9M176.4 140.9h.9M238.5 152.6h.9"/>
<path d="M246.7 145.5h2.3M247.9 143.2v2.3"/>
</g>
<g fill="none" stroke="#000080" stroke-width=".23">
<path d="M135 30.5v2.3M135 39.9v2.3M226.5 77.2v4.7M179.4 96h11.8M207.7 91.3v-14.1l30.8 .2-.3 30.3M226.5 84.2v4.7h-9.4M217.1 103v4.7h-9.4M217.1 107.7h14.1M217.3 131.5v14M226.7 124.4h-21.2v11.8M177.3 140.9h11.8M205.5 140.9h11.8"/>
<path d="M238.5 150.2v2.4h-33"/>
</g>
<g fill="#800000" stroke="#800000" stroke-width=".21">
<circle cx="207.6" cy="96" r=".47"/>
<circle cx="217.1" cy="88.9" r=".47"/>
<circle cx="217.1" cy="107.7" r=".47"/>
<circle cx="226.7" cy="138.5" r=".47"/>
<circle cx="238.5" cy="138.5" r=".47"/>
<circle cx="226.7" cy="124.4" r=".47"/>
<circle cx="205.5" cy="140.8" r=".47"/>
<circle cx="217.3" cy="140.8" r=".47"/>
<circle cx="238.5" cy="152.6" r=".47"/>
<circle cx="226.7" cy="152.6" r=".47"/>
<circle cx="247.9" cy="129.1" r=".47"/>
<circle cx="40.9" cy="77.4" r=".47"/>
<circle cx="111.5" cy="42.2" r=".47"/>
<circle cx="123.2" cy="42.2" r=".47"/>
<circle cx="170.3" cy="42.2" r=".47"/>
<circle cx="158.5" cy="42.2" r=".47"/>
<circle cx="137.3" cy="42.2" r=".47"/>
<circle cx="146.7" cy="42.2" r=".47"/>
<circle cx="123.2" cy="30.5" r=".47"/>
<circle cx="170.3" cy="30.5" r=".47"/>
<circle cx="158.5" cy="30.5" r=".47"/>
<circle cx="135" cy="42.2" r=".47"/>
<circle cx="135" cy="30.5" r=".47"/>
</g>
<text font-size="4.2" fill="#000080" x="203.2" y="177.4">MD320T22G-DB1</text>
<g font-size="2.5" fill="#000080">
<text x="219.6" y="184.8">http://liheming.jimdo.com</text>
<text x="266.7" y="184.8">V1.0</text>
</g>
<g font-size="2.1">
<text x="46.1" y="22.9">1</text>
<text x="113.6" y="22.9">2</text>
<text x="181.1" y="22.9">3</text>
<text x="248.6" y="22.9">4</text>
<text x="135.2" y="29.9">2</text>
<text x="157.3" y="29.9">3</text>
<text x="141.1" y="31.1">Vin</text>
<text x="148.4" y="31.1">Vout</text>
<text x="147.5" y="36.1" transform="rotate(-90 147.5 36.1)">GND</text>
<text x="230.5" y="38.1">1</text>
<text x="230.5" y="40.5">2</text>
<text x="242.2" y="38.1">1</text>
<text x="242.2" y="40.5">2</text>
<text x="254" y="38.1">1</text>
<text x="254" y="40.5">2</text>
<text x="14.3" y="42.8">D</text>
<text x="146.3" y="42.2" transform="rotate(-90 146.3 42.2)">1</text>
<text x="280.1" y="42.8">D</text>
<text x="230.2" y="82.5">1</text>
<text x="14.3" y="87.5">C</text>
<text x="58.2" y="87.1" transform="rotate(-90 58.2 87.1)">8</text>
<text x="60.5" y="87.1" transform="rotate(-90 60.5 87.1)">7</text>
<text x="62.8" y="87.1" transform="rotate(-90 62.8 87.1)">6</text>
<text x="65.2" y="87.1" transform="rotate(-90 65.2 87.1)">5</text>
<text x="230.2" y="84.9">2</text>
<text x="280.1" y="87.5">C</text>
<text x="58.2" y="92.5" transform="rotate(-90 58.2 92.5)">1</text>
<text x="60.5" y="92.5" transform="rotate(-90 60.5 92.5)">2</text>
<text x="62.8" y="92.5" transform="rotate(-90 62.8 92.5)">3</text>
<text x="65.2" y="92.5" transform="rotate(-90 65.2 92.5)">4</text>
<text x="14.3" y="132.1">B</text>
<text x="280.1" y="132.1">B</text>
<text x="67.6" y="143.4" transform="rotate(-90 67.6 143.4)">8</text>
<text x="69.9" y="143.4" transform="rotate(-90 69.9 143.4)">7</text>
<text x="72.3" y="143.4" transform="rotate(-90 72.3 143.4)">6</text>
<text x="74.6" y="143.4" transform="rotate(-90 74.6 143.4)">5</text>
<text x="67.6" y="148.9" transform="rotate(-90 67.6 148.9)">1</text>
<text x="69.9" y="148.9" transform="rotate(-90 69.9 148.9)">2</text>
<text x="72.3" y="148.9" transform="rotate(-90 72.3 148.9)">3</text>
<text x="74.6" y="148.9" transform="rotate(-90 74.6 148.9)">4</text>
<text x="14.3" y="176.7">A</text>
<text x="197.3" y="175.5">Title</text>
<text x="280.1" y="176.7">A</text>
<text x="197.3" y="182.6">Size</text>
<text x="209" y="182.6">Number</text>
<text x="256.1" y="182.6">Revision</text>
<text x="197.3" y="189.6">Date:</text>
<text x="197.3" y="192">File:</text>
<text x="198.5" y="186.1">A4</text>
<text x="207.9" y="189.6">7-Jan-2012</text>
<text x="207.9" y="192">D:\变频器\tu20111110\国产变频器图纸.ddb</text>
<text x="244.3" y="189.6">Sheet</text>
<text x="244.3" y="192">Drawn By:</text>
<text x="250.9" y="189.6">of</text>
<text x="46.1" y="196.6">1</text>
<text x="113.6" y="196.6">2</text>
<text x="181.1" y="196.6">3</text>
<text x="248.6" y="196.6">4</text>
</g>
<g font-size="2.1" fill="#000080">
<text x="29" y="28.7">F1</text>
<text x="48.2" y="29.9">L1</text>
<text x="104.4" y="29.9">T1</text>
<text x="113.6" y="27.5">D52</text>
<text x="139.7" y="25.2">U18</text>
<text x="139.7" y="27.5">7805</text>
<text x="29" y="33.5">2A</text>
<text x="40.9" y="34.4">C98</text>
<text x="62.1" y="34.4">C97</text>
<text x="95.7" y="34.6">R91</text>
<text x="113.6" y="34.6">DIODE</text>
<text x="229" y="34.6">J8</text>
<text x="240.8" y="34.6">J9</text>
<text x="252.6" y="34.6">J10</text>
<text x="40.9" y="36.7">CAP</text>
<text x="62.1" y="36.7">CAP</text>
<text x="64.2" y="41.8">D38</text>
<text x="72.2" y="36.9">R94</text>
<text x="72.2" y="39.3">100K</text>
<text x="95.7" y="36.9">100K</text>
<text x="125.6" y="36.7">C123</text>
<text x="125.6" y="39">220u/25V</text>
<text x="137.3" y="39">C125</text>
<text x="137.3" y="41.4">CAP</text>
<text x="160.9" y="36.7">C124</text>
<text x="160.9" y="39">1000u/10V</text>
<text x="172.6" y="36.7">C126</text>
<text x="172.6" y="39">CAP</text>
<text x="219.6" y="36.7">D?</text>
<text x="219.6" y="39">DIODE</text>
<text x="90.3" y="43.8">C90</text>
<text x="90.3" y="46.1">103</text>
<text x="95.7" y="46.3">R98</text>
<text x="182" y="45.6">R13</text>
<text x="193.5" y="44.7">U3</text>
<text x="60.5" y="51.1">R99</text>
<text x="60.5" y="53.4">100K</text>
<text x="66.5" y="50.6">LED</text>
<text x="95.7" y="48.7">100K</text>
<text x="113.6" y="51.1">D45</text>
<text x="125.6" y="48.4">C105</text>
<text x="125.6" y="50.8">220u/25V</text>
<text x="139.7" y="48.4">C104</text>
<text x="139.7" y="50.8">CAP</text>
<text x="149.8" y="53.4">R101</text>
<text x="182" y="49.4">510R</text>
<text x="219.6" y="51.1">Q4</text>
<text x="219.6" y="53.4">NPN</text>
<text x="97.4" y="57.8">D41</text>
<text x="113.6" y="58.1">DIODE</text>
<text x="149.8" y="55.7">0R</text>
<text x="193.5" y="55">2501</text>
<text x="208.6" y="58.1">R21</text>
<text x="33.9" y="62.5">C103</text>
<text x="33.9" y="64.9">CAP</text>
<text x="43.3" y="62.5">C102</text>
<text x="43.3" y="64.9">100u/50V</text>
<text x="53.4" y="60.5">R105</text>
<text x="53.4" y="62.8">36K</text>
<text x="60.5" y="60.5">R103</text>
<text x="60.5" y="62.8">100K</text>
<text x="71.5" y="64.4">R97</text>
<text x="83.1" y="62.8">D36</text>
<text x="97.4" y="64.9">D41A</text>
<text x="113.6" y="62.8">D42</text>
<text x="125.6" y="60.2">C99</text>
<text x="125.6" y="62.5">220u/25V</text>
<text x="139.7" y="60.2">C100</text>
<text x="139.7" y="62.5">CAP</text>
<text x="149.8" y="65.1">R96</text>
<text x="208.6" y="60.5">1K</text>
<text x="233.5" y="60.5">C?</text>
<text x="71.5" y="68.2">36R</text>
<text x="71.5" y="71.5">R?</text>
<text x="80.7" y="69.8">DIODE2</text>
<text x="113.6" y="69.8">DIODE</text>
<text x="113.8" y="71.5">R92</text>
<text x="125.3" y="69.8">D37</text>
<text x="137.3" y="71.5">R93</text>
<text x="149.8" y="67.5">1.24K</text>
<text x="158.5" y="67.2">C94</text>
<text x="158.5" y="69.6">CAP</text>
<text x="233.5" y="67.5">CAP</text>
<text x="36" y="74.5">C119</text>
<text x="71.5" y="75.2">36R</text>
<text x="81.6" y="76.9">R?</text>
<text x="98.6" y="74.3">Q17</text>
<text x="113.8" y="75.2">0R</text>
<text x="125.3" y="76.9">DIODE</text>
<text x="137.3" y="75.2">25.5K</text>
<text x="36" y="81.5">CAP</text>
<text x="41.7" y="81.5">R110</text>
<text x="41.7" y="83.9">910K</text>
<text x="50.3" y="81.3">D48</text>
<text x="81.6" y="79.2">10K</text>
<text x="90.1" y="79">D44</text>
<text x="113.8" y="83.2">R95</text>
<text x="125.3" y="81.5">C91</text>
<text x="137.3" y="79">C92</text>
<text x="137.3" y="81.3">0.47u/50V</text>
<text x="219.4" y="81.1">D2</text>
<text x="219.4" y="83.4">DIODE</text>
<text x="228.9" y="79">J4</text>
<text x="33.6" y="86.3">C113</text>
<text x="50.3" y="88.6">U15</text>
<text x="72.2" y="88.6">R108</text>
<text x="88.6" y="88.6">R112</text>
<text x="95.7" y="88.6">R107A</text>
<text x="113.6" y="88.6">D40</text>
<text x="113.8" y="87">150R</text>
<text x="125.3" y="88.6">471</text>
<text x="193.3" y="89.1">U2</text>
<text x="33.6" y="93.3">10u</text>
<text x="50.3" y="90.9">2844</text>
<text x="72.2" y="90.9">20K</text>
<text x="88.6" y="90.9">5.6K</text>
<text x="90.1" y="93.3">C120</text>
<text x="95.7" y="90.9">1.5R</text>
<text x="113.6" y="95.7">DIODE</text>
<text x="181.8" y="90">R8</text>
<text x="181.8" y="93.7">510R</text>
<text x="219.4" y="95.4">Q2</text>
<text x="40.7" y="98">C108</text>
<text x="73.8" y="100.1">C111</text>
<text x="90.1" y="100.3">CAP</text>
<text x="125.6" y="100.1">560u/35V</text>
<text x="127.9" y="97.8">C95</text>
<text x="139.7" y="97.8">C7</text>
<text x="139.7" y="100.1">560u/35V</text>
<text x="151.5" y="97.8">C96</text>
<text x="151.5" y="100.1">CAP</text>
<text x="193.3" y="99.4">2501</text>
<text x="219.4" y="97.8">NPN</text>
<text x="43" y="105.1">CAP</text>
<text x="73.8" y="102.5">CAP</text>
<text x="113.6" y="107.4">D46</text>
<text x="208.4" y="102.5">R12</text>
<text x="208.4" y="104.8">10K</text>
<text x="233.3" y="104.8">C9</text>
<text x="80.9" y="111.4">R104</text>
<text x="92.5" y="109.7">D43</text>
<text x="132.7" y="109.1">R66</text>
<text x="132.7" y="112.8">4.7K</text>
<text x="233.3" y="111.9">CAP</text>
<text x="69.2" y="116.1">R114</text>
<text x="69.2" y="119.8">5.6K</text>
<text x="80.9" y="115.2">47R</text>
<text x="92.5" y="116.8">DIODE</text>
<text x="113.6" y="114.5">DIODE</text>
<text x="116.2" y="118.9">C106</text>
<text x="132.7" y="116.6">C107</text>
<text x="132.7" y="118.9">CAP</text>
<text x="144.2" y="114.2">D27</text>
<text x="144.2" y="116.6">10V</text>
<text x="54.4" y="121.3">U16</text>
<text x="54.4" y="123.6">2501</text>
<text x="69.2" y="123.1">R113</text>
<text x="113.8" y="121.3">100u/50V</text>
<text x="250.2" y="121.3">D53</text>
<text x="250.2" y="123.6">DIODE</text>
<text x="69.2" y="126.9">56K</text>
<text x="69.2" y="130.1">R116</text>
<text x="113.6" y="126.2">D49</text>
<text x="132.7" y="127.9">R74</text>
<text x="132.7" y="131.6">4.7K</text>
<text x="229" y="128.5">Q1</text>
<text x="229" y="130.9">NPN</text>
<text x="38.6" y="132.5">R109</text>
<text x="38.6" y="136.3">510R</text>
<text x="69.2" y="134">1K</text>
<text x="113.6" y="133.2">DIODE</text>
<text x="116.2" y="137.7">C112</text>
<text x="132.7" y="135.3">C115</text>
<text x="132.7" y="137.7">CAP</text>
<text x="144.2" y="133">D31</text>
<text x="144.2" y="135.3">10V</text>
<text x="179.7" y="134.9">R7</text>
<text x="195.9" y="134">U1</text>
<text x="229" y="137.3">R10</text>
<text x="250.2" y="133.2">Q18</text>
<text x="250.2" y="135.6">IGBT</text>
<text x="38.6" y="139.5">R111</text>
<text x="38.6" y="143.4">3.3K</text>
<text x="60.5" y="142.6">R115</text>
<text x="76.2" y="142.6">U17</text>
<text x="113.8" y="140.1">100u/50V</text>
<text x="179.7" y="138.6">510R</text>
<text x="229" y="141">36R</text>
<text x="239.2" y="142.6">R117</text>
<text x="38.6" y="147.1">C114</text>
<text x="38.6" y="149.5">CAP</text>
<text x="60.5" y="145">20K</text>
<text x="76.2" y="145">TL431</text>
<text x="113.6" y="145">D51</text>
<text x="132.7" y="146.7">R82</text>
<text x="191.2" y="144.3">2501</text>
<text x="206.2" y="145">R11</text>
<text x="206.2" y="147.3">10K</text>
<text x="229" y="145">Q3</text>
<text x="229" y="147.3">PNP</text>
<text x="239.2" y="145">10K</text>
<text x="62.1" y="154.1">C116</text>
<text x="113.6" y="152">DIODE</text>
<text x="132.7" y="150.4">4.7K</text>
<text x="132.7" y="154.1">C122</text>
<text x="144.2" y="151.8">D35</text>
<text x="144.2" y="154.1">10V</text>
<text x="62.1" y="156.5">CAP</text>
<text x="113.8" y="158.8">100u/50V</text>
<text x="116.2" y="156.5">C121</text>
<text x="132.7" y="156.5">CAP</text>
<text x="32.3" y="166.1">R42</text>
<text x="46.3" y="166.1">R50</text>
<text x="60.5" y="166.1">R58</text>
<text x="113.6" y="163.8">D47</text>
<text x="32.3" y="168.5">4.7K</text>
<text x="46.3" y="168.5">4.7K</text>
<text x="60.5" y="168.5">4.7K</text>
<text x="113.6" y="170.8">DIODE</text>
<text x="132.7" y="172.9">C117</text>
<text x="144.4" y="172.9">C110</text>
<text x="153.8" y="172.9">C118</text>
<text x="33.6" y="177.6">D15</text>
<text x="47.8" y="177.6">D19</text>
<text x="61.9" y="177.6">D23</text>
<text x="113.8" y="177.6">100u/50V</text>
<text x="116.2" y="175.3">C109</text>
<text x="132.7" y="175.3">100u/50V</text>
<text x="144.4" y="175.3">CAP</text>
<text x="153.8" y="175.3">CAP</text>
<text x="33.6" y="180">10V</text>
<text x="47.8" y="180">10V</text>
<text x="61.9" y="180">10V</text>
<text x="266.7" y="192">李和明</text>
<text x="266.7" y="189.6">1/3</text>
</g>
<g font-size="2.1" fill="#800000">
<text x="215.1" y="29.9">+24V</text>
<text x="22.8" y="31.1">P</text>
<text x="173.1" y="31.1">+5V</text>
<text x="22.6" y="40.5">N</text>
<text x="173.3" y="47.5">+5V</text>
<text x="171.9" y="52.2">FAN1</text>
<text x="140.1" y="54.5">+15V</text>
<text x="140.1" y="66.3">-15V</text>
<text x="215.1" y="67.5">COM</text>
<text x="159" y="73.3">Us</text>
<text x="215" y="74.3">+24V</text>
<text x="151.9" y="92.1">+24V</text>
<text x="173.1" y="91.9">+5V</text>
<text x="171.7" y="96.6">FAN2</text>
<text x="121.3" y="107.4">VU+</text>
<text x="151.9" y="103.9">COM</text>
<text x="144.9" y="110.9">E1</text>
<text x="215" y="111.9">COM</text>
<text x="250.7" y="118">P</text>
<text x="81.4" y="125">+15V</text>
<text x="144.9" y="122.7">VU-</text>
<text x="229.5" y="125">V+</text>
<text x="121.3" y="126.2">VV+</text>
<text x="144.9" y="129.7">E3</text>
<text x="250.7" y="129.7">PB</text>
<text x="29" y="134.4">+15V</text>
<text x="170.9" y="136.8">+5V</text>
<text x="144.9" y="141.5">VV-</text>
<text x="171.7" y="141.5">G7'</text>
<text x="121.1" y="145">VW+</text>
<text x="144.9" y="148.5">E5</text>
<text x="241.3" y="153.2">V-</text>
<text x="144.9" y="160.3">VW-</text>
<text x="62.6" y="162.6">V+</text>
<text x="154.3" y="167.3">V+</text>
<text x="34.4" y="174.3">E2</text>
<text x="48.4" y="174.3">E4</text>
<text x="62.6" y="174.3">E6</text>
<text x="154.3" y="179">V-</text>
<text x="62.6" y="186.1">V-</text>
</g>
</svg>
